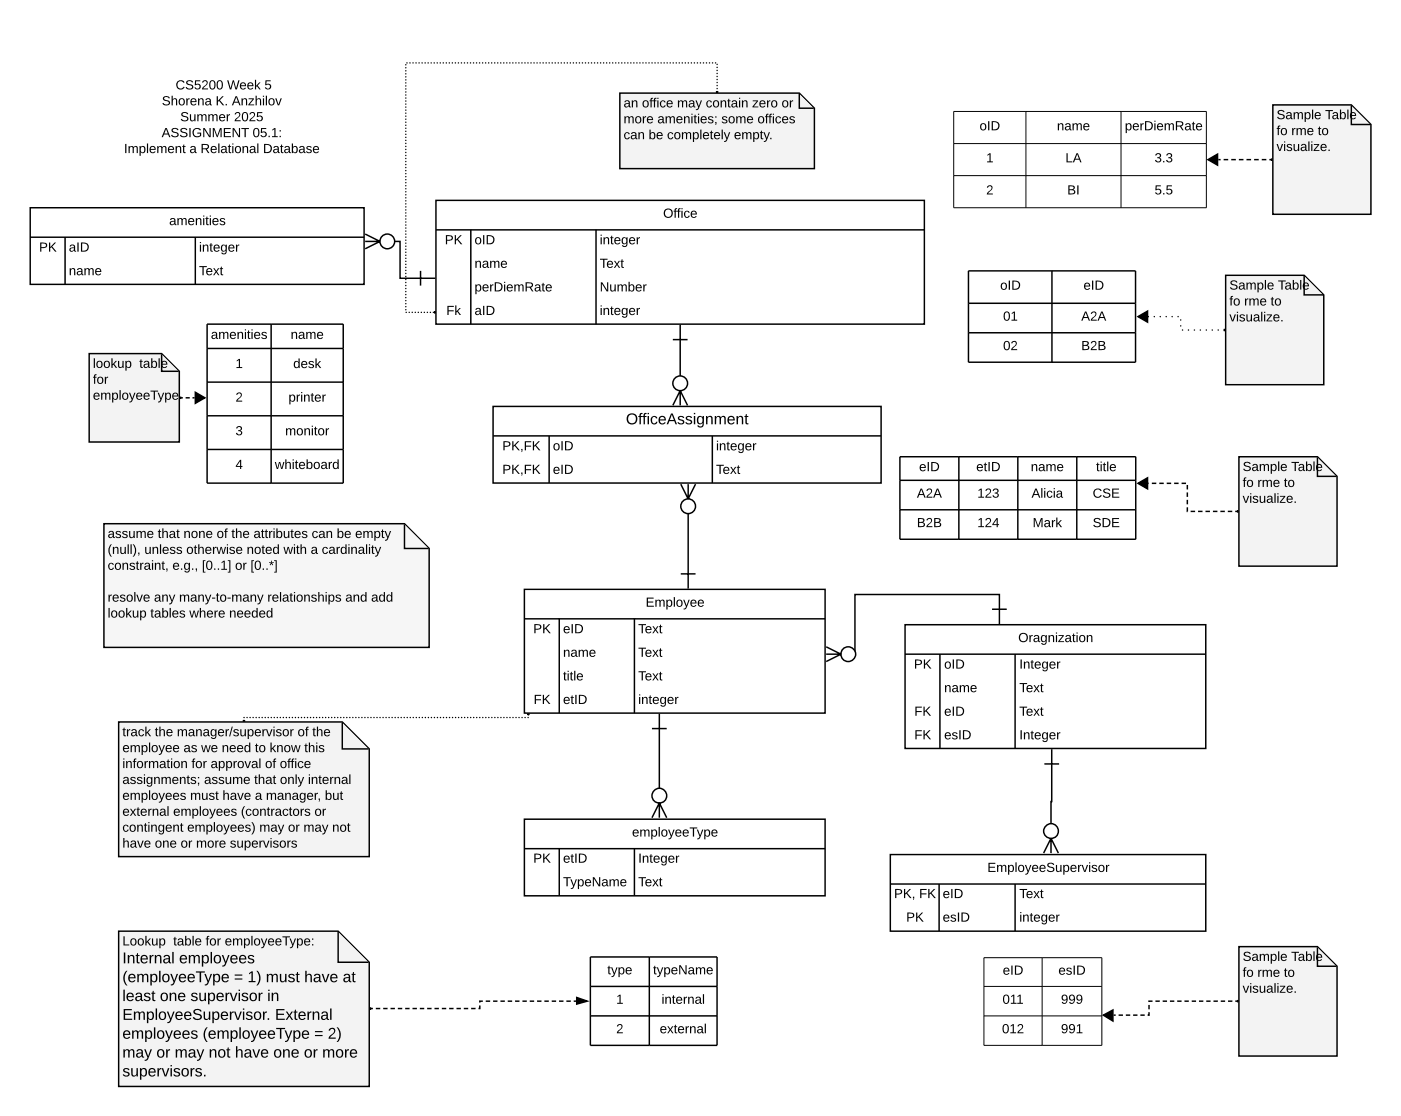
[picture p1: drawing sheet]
<svg xmlns="http://www.w3.org/2000/svg" width="302mm" height="240mm" viewBox="0 0 302 240" stroke-linecap="round" stroke-linejoin="round" font-family="sans-serif">
<path d="M93.9 43.2h105.2v26.6h-105.2zM93.9 49.5h105.2M101.4 49.5v20.3M128.4 49.5v20.3" fill="none" stroke="#000" stroke-width=".32"/>
<path d="M113 127h64.7v26.7h-64.7z" fill="#fff"/>
<path d="M113 127h64.7v26.7h-64.7zM113 133.3h64.7M120.5 133.3v20.4M136.7 133.3v20.4" fill="none" stroke="#000" stroke-width=".32"/>
<path d="M22.4 112.9h64.7l5.3 5.3v21.3h-70z" fill="#fff0fb"/>
<path d="M22.4 112.9h64.7l5.3 5.3v21.3h-70z" fill="none" stroke="#000" stroke-width=".32"/>
<path d="M87.1 113l5.2 5.2h-5.2z" fill="#fff0fb"/>
<path d="M87.1 113v5.2h5.2" fill="none" stroke="#000" stroke-width=".32"/>
<path d="M25.6 155.6h48.1l5.8 5.8v23.2h-53.9z" fill="#f7f4e4"/>
<path d="M25.6 155.6h48.1l5.8 5.8v23.2h-53.9z" fill="none" stroke="#000" stroke-width=".32"/>
<path d="M73.7 155.7l5.7 5.7h-5.7z" fill="#f7f4e4"/>
<path d="M73.7 155.7v5.7h5.7" fill="none" stroke="#000" stroke-width=".32"/>
<path d="M52.5 155.3v-.7h61.3v-.6" fill="none" stroke="#000" stroke-width=".32" stroke-dasharray="0 .6"/>
<path d="M52.4 155.3h.3v.1h-.3zM113.7 153.8h.3v.2h-.3z" fill="#000"/>
<path d="M52.4 155.3h.3v.1h-.3zM113.7 153.8h.3v.2h-.3z" fill="none" stroke="#000" stroke-width=".22"/>
<path d="M133.5 20.1h38.7l3.2 3.2v13h-41.9z" fill="#f2f3f5"/>
<path d="M133.5 20.1h38.7l3.2 3.2v13h-41.9z" fill="none" stroke="#000" stroke-width=".32"/>
<path d="M172.2 20.2l3.1 3.1h-3.1z" fill="#f2f3f5"/>
<path d="M172.2 20.2v3.1h3.1" fill="none" stroke="#000" stroke-width=".32"/>
<path d="M154.5 19.7v-6.1h-67.1v53.7h6.2" fill="none" stroke="#000" stroke-width=".32" stroke-dasharray="0 .6"/>
<path d="M154.3 19.7h.3v.2h-.3zM93.6 67.2h.2v.3h-.2z" fill="#000"/>
<path d="M154.3 19.7h.3v.2h-.3zM93.6 67.2h.2v.3h-.2z" fill="none" stroke="#000" stroke-width=".22"/>
<g fill="#fff">
<path d="M205.4 24h15.6v6.9h-15.6z"/>
<path d="M221 24h20.5v6.9h-20.5z"/>
<path d="M241.5 24h18.3v6.9h-18.3z"/>
<path d="M205.4 30.9h15.6v7h-15.6z"/>
<path d="M221 30.9h20.5v7h-20.5z"/>
<path d="M241.5 30.9h18.3v7h-18.3z"/>
<path d="M205.4 37.8h15.6v7h-15.6z"/>
<path d="M221 37.8h20.5v7h-20.5z"/>
<path d="M241.5 37.8h18.3v7h-18.3z"/>
</g>
<path d="M205.4 24h54.4v20.8h-54.4zM205.4 30.9h54.4M205.4 37.8h54.4M221 24v20.8M241.5 24v20.8" fill="none" stroke="#000" stroke-width=".22"/>
<g fill="#fff">
<path d="M193.8 98.4h12.7v5.1h-12.7z"/>
<path d="M206.5 98.4h12.7v5.1h-12.7z"/>
<path d="M219.2 98.4h12.7v5.1h-12.7z"/>
<path d="M231.9 98.4h12.7v5.1h-12.7z"/>
<path d="M193.8 103.5h12.7v6.4h-12.7z"/>
<path d="M206.5 103.5h12.7v6.4h-12.7z"/>
<path d="M219.2 103.5h12.7v6.4h-12.7z"/>
<path d="M231.9 103.5h12.7v6.4h-12.7z"/>
<path d="M193.8 109.9h12.7v6.3h-12.7z"/>
<path d="M206.5 109.9h12.7v6.3h-12.7z"/>
<path d="M219.2 109.9h12.7v6.3h-12.7z"/>
<path d="M231.9 109.9h12.7v6.3h-12.7z"/>
</g>
<path d="M193.8 98.4h50.8v17.8h-50.8zM206.5 98.4v17.8M219.2 98.4v17.8M231.9 98.4v17.8M193.8 103.5h50.8M193.8 109.9h50.8" fill="none" stroke="#000" stroke-width=".32"/>
<g fill="#fff">
<path d="M208.6 58.4h18v7h-18z"/>
<path d="M226.6 58.4h18v7h-18z"/>
<path d="M208.6 65.4h18v6.3h-18z"/>
<path d="M226.6 65.4h18v6.3h-18z"/>
<path d="M208.6 71.7h18v6.4h-18z"/>
<path d="M226.6 71.7h18v6.4h-18z"/>
</g>
<path d="M208.6 58.4h36v19.7h-36zM226.6 58.4v19.7M208.6 65.4h36M208.6 71.7h36" fill="none" stroke="#000" stroke-width=".32"/>
<g fill="#fff">
<path d="M211.9 206.4h12.6v6.2h-12.6z"/>
<path d="M224.5 206.4h12.8v6.2h-12.8z"/>
<path d="M211.9 212.6h12.6v6.3h-12.6z"/>
<path d="M224.5 212.6h12.8v6.3h-12.8z"/>
<path d="M211.9 218.9h12.6v6.4h-12.6z"/>
<path d="M224.5 218.9h12.8v6.4h-12.8z"/>
</g>
<path d="M211.9 206.4h25.4v18.9h-25.4zM211.9 212.6h25.4M211.9 218.9h25.4M224.5 206.4v18.9" fill="none" stroke="#000" stroke-width=".22"/>
<path d="M106.2 87.6h83.6v16.5h-83.6z" fill="#fff"/>
<path d="M106.2 87.6h83.6v16.5h-83.6zM106.2 93.9h83.6M118.3 93.9v10.2M153.4 93.9v10.2" fill="none" stroke="#000" stroke-width=".32"/>
<path d="M113 176.5h64.7v16.5h-64.7z" fill="#fff"/>
<path d="M113 176.5h64.7v16.5h-64.7zM113 182.9h64.7M120.5 182.9v10.1M136.7 182.9v10.1" fill="none" stroke="#000" stroke-width=".32"/>
<g fill="#fff">
<path d="M127.2 206.2h12.7v6.4h-12.7z"/>
<path d="M139.9 206.2h14.5v6.4h-14.5z"/>
<path d="M127.2 212.6h12.7v6.3h-12.7z"/>
<path d="M139.9 212.6h14.5v6.3h-14.5z"/>
<path d="M127.2 218.9h12.7v6.4h-12.7z"/>
<path d="M139.9 218.9h14.5v6.4h-14.5z"/>
</g>
<path d="M142 157v13M127.2 206.2h27.2v19.1h-27.2zM127.2 212.6h27.2M127.2 218.9h27.2M139.9 206.2v19.1" fill="none" stroke="#000" stroke-width=".32"/>
<path d="M142 173v3.2zM142 173l1.6 3.2zM142 173l-1.6 3.2zM140.4 171.5a1.6 1.6 0 0 1 3.2 0 1.6 1.6 0 0 1-3.2 0z" fill="#fff"/>
<g fill="none" stroke="#000" stroke-width=".32">
<path d="M140.4 157h3.2M142 153.8v3.2M142 173v3.2M142 173l1.6 3.2M142 173l-1.6 3.2"/>
<circle cx="142" cy="171.5" r="1.58"/>
</g>
<path d="M6.5 44.8h71.9v16.5h-71.9z" fill="#fff"/>
<path d="M6.5 44.8h71.9v16.5h-71.9zM6.5 51.1h71.9M14 51.1v10.2M42.1 51.1v10.2" fill="none" stroke="#000" stroke-width=".32"/>
<g fill="#fff">
<path d="M44.6 69.8h13.8v5.3h-13.8z"/>
<path d="M58.4 69.8h15.5v5.3h-15.5z"/>
<path d="M44.6 75.1h13.8v7.2h-13.8z"/>
<path d="M58.4 75.1h15.5v7.2h-15.5z"/>
<path d="M44.6 82.3h13.8v7.3h-13.8z"/>
<path d="M58.4 82.3h15.5v7.3h-15.5z"/>
<path d="M44.6 89.6h13.8v7.2h-13.8z"/>
<path d="M58.4 89.6h15.5v7.2h-15.5z"/>
<path d="M44.6 96.9h13.8v7.2h-13.8z"/>
<path d="M58.4 96.9h15.5v7.2h-15.5z"/>
</g>
<path d="M84.9 52h1.3v8h4.4M44.6 69.8h29.3v34.3h-29.3zM44.6 75.1h29.3M58.4 69.8v34.3M44.6 82.3h29.3M44.6 89.6h29.3M44.6 96.9h29.3" fill="none" stroke="#000" stroke-width=".32"/>
<path d="M78.7 52h3.1zM78.7 53.6l3.1-1.6zM78.7 50.4l3.1 1.6zM81.8 52a1.6 1.6 0 0 1 3.2 0 1.6 1.6 0 0 1-3.2 0z" fill="#fff"/>
<g fill="none" stroke="#000" stroke-width=".32">
<path d="M78.7 52h3.1M78.7 50.4l3.1 1.6M81.8 52l-3.1 1.6M90.6 60h3.2M90.6 58.4v3.1M144.9 73.2h3.2M146.5 70v11.1"/>
<circle cx="83.4" cy="52" r="1.59"/>
</g>
<path d="M146.5 84.2v3.2zM146.5 84.2l1.6 3.2zM146.5 84.2l-1.6 3.2zM144.9 82.6a1.6 1.6 0 0 1 3.2 0 1.6 1.6 0 0 1-3.2 0z" fill="#fff"/>
<g fill="none" stroke="#000" stroke-width=".32">
<path d="M146.5 84.2v3.2M146.5 84.2l1.6 3.2M146.5 84.2l-1.6 3.2M148.2 110.6v16.2M146.6 123.7h3.2"/>
<circle cx="146.5" cy="82.6" r="1.59"/>
</g>
<path d="M148.2 104.3v3.2zM146.6 104.3l1.6 3.2zM149.8 104.3l-1.6 3.2zM146.6 109.1a1.6 1.6 0 0 1 3.2 0 1.6 1.6 0 0 1-3.2 0z" fill="#fff"/>
<g fill="none" stroke="#000" stroke-width=".32">
<path d="M146.6 104.3l1.6 3.2M148.2 104.3v3.2M149.8 104.3l-1.6 3.2"/>
<circle cx="148.2" cy="109.1" r="1.59"/>
</g>
<path d="M19.2 76.2h15.6l3.8 3.8v15.2h-19.4z" fill="#f7f4e4"/>
<path d="M19.2 76.2h15.6l3.8 3.8v15.2h-19.4z" fill="none" stroke="#000" stroke-width=".32"/>
<path d="M34.8 76.4l3.7 3.6h-3.7z" fill="#f7f4e4"/>
<path d="M34.8 76.4v3.6h3.7" fill="none" stroke="#000" stroke-width=".32"/>
<path d="M191.8 184.1h67.9v16.6h-67.9z" fill="#fff"/>
<path d="M191.8 184.1h67.9v16.6h-67.9zM191.8 190.5h67.9M202.3 190.5v10.2M218.6 190.5v10.2" fill="none" stroke="#000" stroke-width=".32"/>
<path d="M194.9 134.6h64.8v26.7h-64.8z" fill="#fff"/>
<path d="M194.9 134.6h64.8v26.7h-64.8zM194.9 141h64.8M202.5 141v20.3M218.6 141v20.3" fill="none" stroke="#000" stroke-width=".32"/>
<path d="M25.6 200.7h47.2l6.7 6.7v26.7h-53.9z" fill="#f7f4e4"/>
<path d="M25.6 200.7h47.2l6.7 6.7v26.7h-53.9z" fill="none" stroke="#000" stroke-width=".32"/>
<path d="M72.8 200.8l6.6 6.6h-6.6z" fill="#f7f4e4"/>
<path d="M215.3 131.3v-3.2h-31.2v12.9M72.8 200.8v6.6h6.6M124.2 214.9l2.3 .8-2.3 .7z" fill="none" stroke="#000" stroke-width=".32"/>
<path d="M79.9 217.3h23.4v-1.6h20.8" fill="none" stroke="#000" stroke-width=".32" stroke-dasharray=".9 .6" stroke-dashoffset=".5" stroke-linecap="butt"/>
<path d="M79.7 217.2h.2v.3h-.2zM124.2 214.9l2.3 .8-2.3 .7z" fill="#000"/>
<path d="M79.7 217.2h.2v.3h-.2z" fill="none" stroke="#000" stroke-width=".22"/>
<path d="M178 141h3.1zM178 142.6l3.1-1.6zM178 139.4l3.1 1.6zM181.1 141a1.6 1.6 0 0 1 3.2 0 1.6 1.6 0 0 1-3.2 0z" fill="#fff"/>
<g fill="none" stroke="#000" stroke-width=".32">
<path d="M178 139.4l3.1 1.6M213.7 131.3h3.2M215.3 131.3v3.2M178 141h3.1M181.1 141l-3.1 1.6M226.5 164.6l-.1 13"/>
<circle cx="182.7" cy="141" r="1.6"/>
</g>
<path d="M226.4 180.7v3.1zM226.4 180.7l1.6 3.1zM226.4 180.7l-1.6 3.1zM224.8 179.1a1.6 1.6 0 0 1 3.2 0 1.6 1.6 0 0 1-3.2 0z" fill="#fff"/>
<g fill="none" stroke="#000" stroke-width=".32">
<path d="M224.9 164.6h3.2M226.5 161.4v3.2M226.4 180.7v3.1M226.4 180.7l1.6 3.1M226.4 180.7l-1.6 3.1"/>
<circle cx="226.4" cy="179.1" r="1.57"/>
</g>
<path d="M274.2 22.6h16.9l4.2 4.2v19.4h-21.1z" fill="#f7f4e4"/>
<path d="M274.2 22.6h16.9l4.2 4.2v19.4h-21.1z" fill="none" stroke="#000" stroke-width=".32"/>
<path d="M291.1 22.8l4 4h-4z" fill="#f7f4e4"/>
<path d="M291.1 22.8v4h4" fill="none" stroke="#000" stroke-width=".32"/>
<path d="M264 59.3h16.9l4.2 4.2v19.4h-21.1z" fill="#f7f4e4"/>
<path d="M264 59.3h16.9l4.2 4.2v19.4h-21.1z" fill="none" stroke="#000" stroke-width=".32"/>
<path d="M280.9 59.5l4.1 4h-4.1z" fill="#f7f4e4"/>
<path d="M280.9 59.5v4h4.1" fill="none" stroke="#000" stroke-width=".32"/>
<path d="M266.9 98.4h16.9l4.2 4.2v19.4h-21.1z" fill="#f7f4e4"/>
<path d="M266.9 98.4h16.9l4.2 4.2v19.4h-21.1z" fill="none" stroke="#000" stroke-width=".32"/>
<path d="M283.8 98.6l4 4h-4z" fill="#f7f4e4"/>
<path d="M283.8 98.6v4h4" fill="none" stroke="#000" stroke-width=".32"/>
<path d="M266.9 204h16.9l4.2 4.2v19.4h-21.1z" fill="#f7f4e4"/>
<path d="M266.9 204h16.9l4.2 4.2v19.4h-21.1z" fill="none" stroke="#000" stroke-width=".32"/>
<path d="M283.8 204.2l4 4h-4z" fill="#f7f4e4"/>
<path d="M260.2 34.4l2.1-1.2v2.4zM245.1 68.2l2.1-1.2v2.4zM42.1 84.5l2 1.2-2 1.2zM245.1 104.2l2.1-1.2v2.3zM237.6 218.8l2.1-1.2v2.4zM283.8 204.2v4h4" fill="none" stroke="#000" stroke-width=".32"/>
<path d="M262.4 34.4h11.4" fill="none" stroke="#000" stroke-width=".32" stroke-dasharray="1 .7" stroke-dashoffset=".5" stroke-linecap="butt"/>
<path d="M260.2 34.4l2.1-1.2v2.4zM273.8 34.2h.2v.3h-.2zM245.1 68.2l2.1-1.2v2.4zM263.7 71h.1v.3h-.1zM42.1 84.5l2 1.2-2 1.2zM245.1 104.2l2.1-1.2v2.3zM266.5 110.1h.2v.3h-.2zM237.6 218.8l2.1-1.2v2.4zM266.5 215.6h.2v.3h-.2z" fill="#000"/>
<path d="M273.8 34.2h.2v.3h-.2zM263.7 71h.1v.3h-.1zM266.5 110.1h.2v.3h-.2zM266.5 215.6h.2v.3h-.2z" fill="none" stroke="#000" stroke-width=".22"/>
<path d="M263.7 71.1h-9.4v-2.9h-7" fill="none" stroke="#000" stroke-width=".32" stroke-dasharray="0 1.3"/>
<path d="M266.5 110.2h-10.8v-6h-8.4" fill="none" stroke="#000" stroke-width=".32" stroke-dasharray="1 .6" stroke-dashoffset=".5" stroke-linecap="butt"/>
<path d="M266.5 215.7h-19v3.1h-7.6" fill="none" stroke="#000" stroke-width=".32" stroke-dasharray=".9 .6" stroke-dashoffset=".5" stroke-linecap="butt"/>
<path d="M38.9 85.7h3" fill="none" stroke="#000" stroke-width=".32" stroke-dasharray=".9 .6" stroke-dashoffset=".4" stroke-linecap="butt"/>
<g font-size="3.4">
<text x="134.8" y="91.4">OfficeAssignment</text>
<text x="26.4" y="207.5">Internal employees</text>
<text x="26.4" y="211.6">(employeeType = 1) must have at</text>
<text x="26.4" y="215.6">least one supervisor in</text>
<text x="26.4" y="219.7">EmployeeSupervisor. External</text>
<text x="26.4" y="223.8">employees (employeeType = 2)</text>
<text x="26.4" y="227.8">may or may not have one or more</text>
<text x="26.4" y="231.9">supervisors.</text>
</g>
<g font-size="2.9">
<text x="34.8" y="22.7">Shorena K. Anzhilov</text>
<text x="37.8" y="19.3">CS5200 Week 5</text>
<text x="134.3" y="23.1">an office may contain zero or</text>
<text x="34.8" y="29.6">ASSIGNMENT 05.1:</text>
<text x="38.8" y="26.1">Summer 2025</text>
<text x="134.3" y="26.6">more amenities; some offices</text>
<text x="134.3" y="30">can be completely empty.</text>
<text x="211" y="28.1">oID</text>
<text x="227.6" y="28.1">name</text>
<text x="242.3" y="28.1">perDiemRate</text>
<text x="275" y="25.7">Sample Table</text>
<text x="275" y="29.1">fo rme to</text>
<text x="26.7" y="33">Implement a Relational Database</text>
<text x="212.4" y="35">1</text>
<text x="229.4" y="35">LA</text>
<text x="248.6" y="35">3.3</text>
<text x="275" y="32.5">visualize.</text>
<text x="212.4" y="41.9">2</text>
<text x="229.9" y="41.9">BI</text>
<text x="248.6" y="41.9">5.5</text>
<text x="142.8" y="46.9">Office</text>
<text x="36.4" y="48.5">amenities</text>
<text x="95.8" y="52.6">PK</text>
<text x="102.2" y="52.6">oID</text>
<text x="129.2" y="52.6">integer</text>
<text x="8.4" y="54.2">PK</text>
<text x="14.8" y="54.2">aID</text>
<text x="14.8" y="59.3">name</text>
<text x="42.9" y="54.2">integer</text>
<text x="42.9" y="59.3">Text</text>
<text x="102.2" y="57.7">name</text>
<text x="129.2" y="57.7">Text</text>
<text x="102.2" y="62.8">perDiemRate</text>
<text x="129.2" y="62.8">Number</text>
<text x="215.4" y="62.4">oID</text>
<text x="233.4" y="62.4">eID</text>
<text x="264.8" y="62.4">Sample Table</text>
<text x="264.8" y="65.8">fo rme to</text>
<text x="96.1" y="67.9">Fk</text>
<text x="102.2" y="67.9">aID</text>
<text x="129.2" y="67.9">integer</text>
<text x="216.1" y="69.1">01</text>
<text x="232.9" y="69.1">A2A</text>
<text x="264.8" y="69.3">visualize.</text>
<text x="45.4" y="73">amenities</text>
<text x="62.6" y="73">name</text>
<text x="216.1" y="75.5">02</text>
<text x="232.9" y="75.5">B2B</text>
<text x="20" y="79.3">lookup table</text>
<text x="20" y="82.7">for</text>
<text x="50.7" y="79.3">1</text>
<text x="63.2" y="79.3">desk</text>
<text x="20" y="86.1">employeeType</text>
<text x="50.7" y="86.6">2</text>
<text x="62.1" y="86.6">printer</text>
<text x="50.7" y="93.8">3</text>
<text x="61.4" y="93.8">monitor</text>
<text x="50.7" y="101.1">4</text>
<text x="59.2" y="101.1">whiteboard</text>
<text x="108.2" y="97">PK,FK</text>
<text x="119.1" y="97">oID</text>
<text x="154.2" y="97">integer</text>
<text x="198" y="101.5">eID</text>
<text x="210.2" y="101.5">etID</text>
<text x="221.9" y="101.5">name</text>
<text x="236.1" y="101.5">title</text>
<text x="267.7" y="101.5">Sample Table</text>
<text x="108.2" y="102.1">PK,FK</text>
<text x="119.1" y="102.1">eID</text>
<text x="154.2" y="102.1">Text</text>
<text x="197.5" y="107.3">A2A</text>
<text x="210.5" y="107.3">123</text>
<text x="222.1" y="107.3">Alicia</text>
<text x="235.3" y="107.3">CSE</text>
<text x="267.7" y="104.9">fo rme to</text>
<text x="197.5" y="113.6">B2B</text>
<text x="210.5" y="113.6">124</text>
<text x="222.4" y="113.6">Mark</text>
<text x="235.3" y="113.6">SDE</text>
<text x="267.7" y="108.4">visualize.</text>
<text x="23.2" y="115.9">assume that none of the attributes can be empty</text>
<text x="23.2" y="119.4">(null), unless otherwise noted with a cardinality</text>
<text x="23.2" y="122.8">constraint, e.g., [0..1] or [0..*]</text>
<text x="23.2" y="129.7">resolve any many-to-many relationships and</text>
<text x="79.9" y="129.7">ad</text>
<text x="83.1" y="129.7">d</text>
<text x="139.1" y="130.7">Employee</text>
<text x="23.2" y="133.1">lookup tables where needed</text>
<text x="114.9" y="136.5">PK</text>
<text x="121.3" y="136.5">eID</text>
<text x="137.5" y="136.5">Text</text>
<text x="121.3" y="141.5">name</text>
<text x="137.5" y="141.5">Text</text>
<text x="219.4" y="138.4">Oragnization</text>
<text x="121.3" y="146.6">title</text>
<text x="137.5" y="146.6">Text</text>
<text x="196.8" y="144.1">PK</text>
<text x="203.4" y="144.1">oID</text>
<text x="203.4" y="149.2">name</text>
<text x="219.6" y="144.1">Integer</text>
<text x="219.6" y="149.2">Text</text>
<text x="115" y="151.7">FK</text>
<text x="121.3" y="151.7">etID</text>
<text x="137.5" y="151.7">integer</text>
<text x="197" y="154.2">FK</text>
<text x="203.4" y="154.2">eID</text>
<text x="219.6" y="154.2">Text</text>
<text x="26.4" y="158.7">track the manager/supervisor of the</text>
<text x="197" y="159.2">FK</text>
<text x="203.4" y="159.2">esID</text>
<text x="219.6" y="159.2">Integer</text>
<text x="26.4" y="162.1">employee as we need</text>
<text x="26.4" y="165.4">information for approval of office</text>
<text x="54.9" y="162.1">to know this</text>
<text x="26.4" y="168.9">assignments; assume that only internal</text>
<text x="26.4" y="172.2">employees must have a manager, but</text>
<text x="26.4" y="175.7">external employees (contractors or</text>
<text x="26.4" y="179.2">contingent employees) may or may not</text>
<text x="26.4" y="182.6">have one or more supervisors</text>
<text x="114.9" y="185.9">PK</text>
<text x="121.3" y="185.9">etID</text>
<text x="136.1" y="180.2">employeeType</text>
<text x="137.5" y="185.9">Integer</text>
<text x="121.3" y="191">TypeName</text>
<text x="137.5" y="191">Text</text>
<text x="212.7" y="187.8">EmployeeSupervisor</text>
<text x="192.6" y="193.5">PK, FK</text>
<text x="203" y="193.5">eID</text>
<text x="219.6" y="193.5">Text</text>
<text x="26.4" y="203.7">Lookup table for employeeType:</text>
<text x="195.3" y="198.6">PK</text>
<text x="203" y="198.6">esID</text>
<text x="219.6" y="198.6">integer</text>
<text x="130.8" y="209.9">type</text>
<text x="140.7" y="209.9">typeName</text>
<text x="267.7" y="207">Sample Table</text>
<text x="215.9" y="210">eID</text>
<text x="228" y="210">esID</text>
<text x="267.7" y="210.5">fo rme to</text>
<text x="267.7" y="213.8">visualize.</text>
<text x="132.7" y="216.2">1</text>
<text x="142.5" y="216.2">internal</text>
<text x="215.9" y="216.2">011</text>
<text x="228.4" y="216.2">999</text>
<text x="132.7" y="222.6">2</text>
<text x="142.1" y="222.6">external</text>
<text x="215.7" y="222.6">012</text>
<text x="228.4" y="222.6">991</text>
</g>
</svg>
